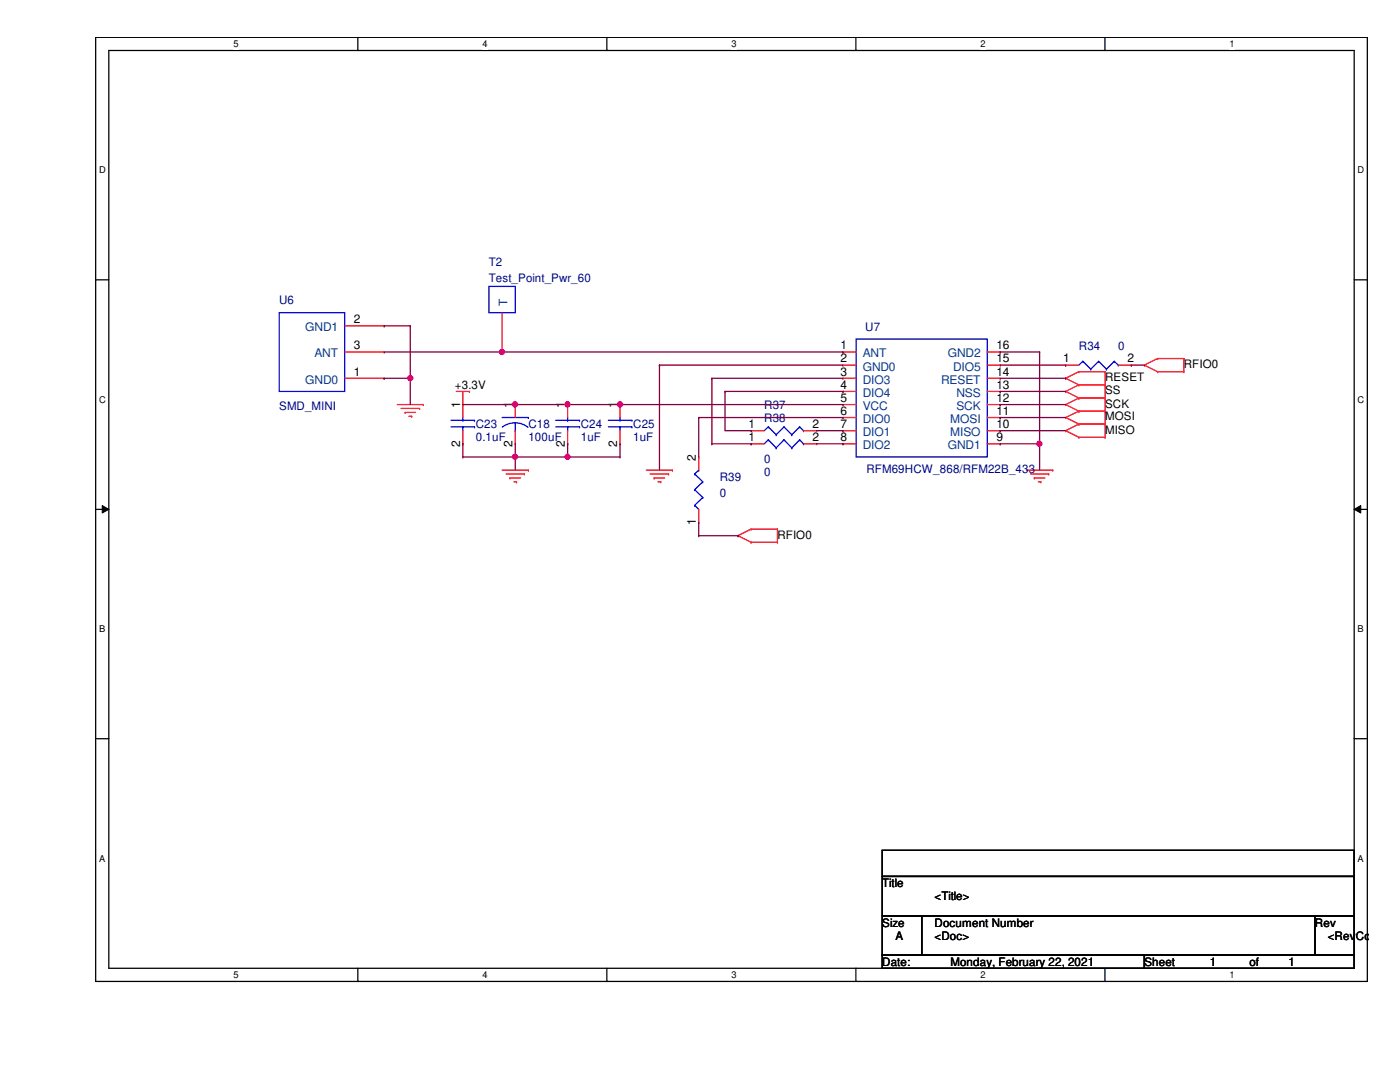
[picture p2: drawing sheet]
<svg xmlns="http://www.w3.org/2000/svg" width="279mm" height="216mm" viewBox="0 0 279 216" stroke-linecap="round" stroke-linejoin="round" font-family="sans-serif">
<path d="M19.1 7.5h253.8v188.3h-253.8zM21.7 10.1h248.6v183.1h-248.6z" fill="none" stroke="#000" stroke-width=".25"/>
<g fill="#fff">
<path d="M46.6 7.7h1v2.1h-1z"/>
<path d="M46.6 193.5h1v2.1h-1z"/>
</g>
<path d="M71.4 7.5v2.6M71.4 193.2v2.6" fill="none" stroke="#000" stroke-width=".25"/>
<g fill="#fff">
<path d="M96.3 7.7h1v2.1h-1z"/>
<path d="M96.3 193.5h1v2.1h-1z"/>
</g>
<path d="M121.1 7.5v2.6M121.1 193.2v2.6" fill="none" stroke="#000" stroke-width=".25"/>
<g fill="#fff">
<path d="M146 7.7h1v2.1h-1z"/>
<path d="M146 193.5h1v2.1h-1z"/>
</g>
<path d="M170.8 7.5v2.6M170.8 193.2v2.6" fill="none" stroke="#000" stroke-width=".25"/>
<g fill="#fff">
<path d="M195.7 7.7h1v2.1h-1z"/>
<path d="M195.7 193.5h1v2.1h-1z"/>
</g>
<path d="M220.5 7.5v2.6M220.5 193.2v2.6" fill="none" stroke="#000" stroke-width=".25"/>
<g fill="#fff">
<path d="M245.4 7.7h1v2.1h-1z"/>
<path d="M245.4 193.5h1v2.1h-1z"/>
<path d="M19.8 32.9h1.3v2.1h-1.3z"/>
<path d="M270.9 32.9h1.3v2.1h-1.3z"/>
<path d="M19.8 78.7h1.3v2.1h-1.3z"/>
<path d="M270.9 78.7h1.3v2.1h-1.3z"/>
</g>
<path d="M19.1 55.8h2.6M270.3 55.8h2.6" fill="none" stroke="#000" stroke-width=".25"/>
<g fill="#fff">
<path d="M19.8 124.5h1.2v2.1h-1.2z"/>
<path d="M270.9 124.5h1.3v2.1h-1.3z"/>
</g>
<path d="M19.1 101.6h2.6M270.3 101.6h2.6" fill="none" stroke="#000" stroke-width=".25"/>
<path d="M20.4 100.9l1.3 .7-1.3 .8zM270.3 101.6l1.3-.7v1.5z" fill="#000"/>
<path d="M20.4 100.9l1.3 .7-1.3 .8zM270.3 101.6l1.3-.7v1.5z" fill="none" stroke="#000" stroke-width=".2"/>
<g fill="#fff">
<path d="M19.8 170.3h1.2v2h-1.2z"/>
<path d="M270.9 170.3h1.3v2h-1.3z"/>
</g>
<path d="M19.1 147.4h2.6M270.3 147.4h2.6M176.1 169.7h94.2v5.2h-94.2zM176.1 174.9h94.2v7.9h-94.2zM176.1 182.8h7.8v7.8h-7.8zM176.1 190.6h52.3v2.6h-52.3zM183.9 182.8h78.5v7.8h-78.5zM228.4 190.6h41.9v2.6h-41.9zM262.4 182.8h7.9v7.8h-7.9z" fill="none" stroke="#000" stroke-width=".25"/>
<g fill="none" stroke="#f00" stroke-width=".25">
<path d="M68.8 70.2h7.9M68.8 75.5h7.9M68.8 65h7.9M76.7 75.5h.1M76.7 65h.1M76.7 70.2h.1M91.1 78.1h2.6M92.4 78.1v5.2M93.7 78.1h.1M100.2 70.2h.1M100.2 62.4v7.8M168.2 70.2h.1"/>
<path d="M168.2 72.9h.1M168.2 75.5h.1M168.2 78.1h.1M168.2 78.1h2.7M168.2 70.2h2.7M168.2 72.9h2.7M168.2 75.5h2.7M197 78.1h2.6M197 70.2h2.6M197 72.9h2.6M197 75.5h2.6M199.6 78.1h.1"/>
<path d="M199.6 75.5h.1M199.6 72.9h.1M199.6 70.2h.1M212.7 75.5h.1M212.7 78.1h.1M212.7 72.9h.1M212.7 75.5l2.6 1.3M212.7 78.1l2.6 1.3M212.7 72.9h2.6M215.3 74.2h.1M215.3 76.8h.1M215.3 79.4h.1"/>
<path d="M215.3 79.4l-2.6 1.3M215.3 74.2h5.3M215.3 74.2l-2.6 1.3M215.3 76.8h5.3M215.3 76.8l-2.6 1.3M215.3 79.4h5.3M220.6 74.2h.1M220.6 76.8h.1M220.6 79.4h.1M220.6 74.2v13M223.2 72.9h2.6M225.8 72.9h.1"/>
<path d="M228.4 72.9h.1M228.4 72.9l2.6 1.3M231 71.5h.1M231 74.2h.1M231 71.5l-2.6 1.4M231 71.5h5.3M231 74.2h5.3M236.3 71.5h.1M236.3 74.2h.1M236.3 71.5v2.7M79.3 80.7h5.2M80.1 81.5h3.6"/>
<path d="M80.9 82.3h.1M80.9 82.3h2M81.6 83.1h.6M82.2 83.1h.1M83.7 81.5h.1M84.5 80.7h.1M92.4 80.7h.1M92.4 88.6h.1M92.4 85.9v2.7M100.2 93.8h5.3M101 94.6h3.6M101.8 95.4h.1"/>
<path d="M101.8 95.4h2.1M102.6 96.1h.5M102.8 80.7h.1M102.8 88.6h.1M102.8 80.7v2.6M102.8 85.9v2.7M103.1 96.1h.1M104.6 94.6h.1M105.5 93.8h.1M113.3 80.7h.1M113.3 88.6h.1M113.3 80.7v2.6"/>
<path d="M113.3 85.9v2.7M123.7 80.7h.1M123.7 88.6h.1M123.7 80.7v2.6M123.7 85.9v2.7M129 93.8h5.2M129.8 94.6h3.6M130.6 95.4h.1M130.6 95.4h2M131.3 96.1h.6M131.9 96.1h.1M133.4 94.6h.1"/>
<path d="M134.2 93.8h.1M139.4 91.2h.1M139.4 91.2v2.6M149.9 85.9h.1M149.9 88.6h.1M149.9 85.9h2.6M149.9 88.6h2.6M160.4 85.9h2.6M160.4 88.6h2.6M163 85.9h.1M163 88.6h.1M168.2 80.7h.1"/>
<path d="M168.2 83.3h.1M168.2 85.9h.1M168.2 88.6h.1M168.2 80.7h2.7M168.2 83.3h2.7M168.2 85.9h2.7M168.2 88.6h2.7M197 80.7h2.6M197 83.3h2.6M197 85.9h2.6M197 88.6h2.6M199.6 85.9h.1"/>
<path d="M199.6 83.3h.1M199.6 80.7h.1M199.6 88.6h.1M204.9 93.8h5.2M205.7 94.6h3.6M206.4 95.4h.1M206.4 95.4h2.1M207.2 96.1h.5M207.7 96.1h.1M209.3 94.6h.1M210.1 93.8h.1M212.7 80.7h.1"/>
<path d="M212.7 83.3h.1M212.7 85.9h.1M212.7 80.7l2.6 1.3M212.7 83.3l2.6 1.3M212.7 85.9l2.6 1.3M215.3 82h.1M215.3 84.6h.1M215.3 87.2h.1M215.3 82h5.3M215.3 82l-2.6 1.3M215.3 84.6h5.3M215.3 84.6l-2.6 1.3"/>
<path d="M215.3 87.2h5.3M220.6 82h.1M220.6 84.6h.1M220.6 87.2h.1M139.4 104.3h.1M139.4 101.6v2.7M147.3 106.9h.1M147.3 106.9l2.6 1.3M149.9 105.6h.1M149.9 108.2h.1M149.9 105.6l-2.6 1.3M149.9 105.6h5.3"/>
<path d="M149.9 108.2h5.3M155.2 105.6h.1M155.2 108.2h.1M155.2 105.6v2.6"/>
</g>
<g fill="none" stroke="#00f" stroke-width=".25">
<path d="M97.6 57.1h5.2v5.3h-5.2zM55.7 62.4h13.1v15.7h-13.1zM170.9 67.6h26.1v23.6h-26.1zM216.1 72.1h.1M216.1 72.1l-.8 .8M216.1 72.1l1.6 1.6M217.7 73.7h.1M219.2 72.1h.1M219.2 72.1l-1.5 1.6M219.2 72.1l1.6 1.6M220.8 73.7h.1M222.4 72.1h.1"/>
<path d="M222.4 72.1l-1.6 1.6M222.4 72.1l.8 .8M223.2 72.9h.1M90 85.2h4.7M90 83.9h4.7M92.4 83.9h.1M92.4 85.2h.1M92.4 83.3v.6M92.4 85.2v.7M94.7 85.2h.1M94.7 83.9h.1M100.2 83.3h5.3"/>
<path d="M102.8 85.9h.1M102.8 84.4l1.4 .2 1.2 .7M102.8 84.4l-1.1 .1-1.5 .7M102.8 84.4v1.5M105.5 83.3h.1M110.9 85.2h4.8M110.9 83.9h4.8M113.3 83.9h.1M113.3 85.2h.1M113.3 83.3v.6M113.3 85.2v.7M115.7 85.2h.1"/>
<path d="M115.7 83.9h.1M121.4 85.2h4.7M121.4 83.9h4.7M123.7 83.9h.1M123.7 85.2h.1M123.7 83.3v.6M123.7 85.2v.7M126.1 85.2h.1M126.1 83.9h.1M138.6 97.7h.1M138.6 94.6h.1M138.6 97.7l1.7 1.6"/>
<path d="M138.6 94.6l1.7 1.5M139.4 93.8h.1M139.4 93.8l-.8 .8M140.3 99.3h.1M140.3 96.1h.1M140.3 99.3l-1.7 1.5M140.3 96.1l-1.7 1.6M153.3 85.2h.1M153.3 87.8h.1M153.3 85.2l-.8 .7M153.3 85.2l1.6 1.5M153.3 87.8l-.8 .8"/>
<path d="M153.3 87.8l1.6 1.6M154.9 86.7h.1M154.9 89.4h.1M156.5 85.2h.1M156.5 87.8h.1M156.5 85.2l-1.6 1.5M156.5 85.2l1.5 1.5M156.5 87.8l-1.6 1.6M156.5 87.8l1.5 1.6M158 86.7h.1M158 89.4h.1M159.6 85.2h.1"/>
<path d="M159.6 87.8h.1M159.6 85.2l-1.6 1.5M159.6 85.2l.8 .7M159.6 87.8l-1.6 1.6M159.6 87.8l.8 .8M160.4 85.9h.1M160.4 88.6h.1M138.6 100.8h.1M138.6 100.8l.8 .8"/>
</g>
<path d="M76.7 65h.1M76.7 65h5.2M76.7 70.2h91.5M81.9 65h.1M81.9 65v10.5M100.2 70.2h.1M168.2 70.2h.1" fill="none" stroke="#800040" stroke-width=".25"/>
<circle cx="100.2" cy="70.2" r=".5" fill="#f0f"/>
<circle cx="100.2" cy="70.2" r=".5" fill="none" stroke="#f0f" stroke-width=".25"/>
<path d="M199.6 70.2h.1M199.6 70.2h7.9M207.5 70.2h.1M207.5 70.2v18.4" fill="none" stroke="#800040" stroke-width=".25"/>
<circle cx="207.4" cy="88.5" r=".5" fill="#f0f"/>
<circle cx="207.4" cy="88.5" r=".5" fill="none" stroke="#f0f" stroke-width=".25"/>
<path d="M76.7 75.5h.1M76.7 75.5h5.2M81.9 75.5h.1M81.9 75.5v5.2M131.6 72.9h.1M131.6 72.9h36.6M131.6 72.9v20.9M199.6 72.9h13.1M212.7 72.9h.1M225.8 72.9h.1M225.8 72.9h2.6" fill="none" stroke="#800040" stroke-width=".25"/>
<circle cx="81.9" cy="75.5" r=".5" fill="#f0f"/>
<circle cx="81.9" cy="75.5" r=".5" fill="none" stroke="#f0f" stroke-width=".25"/>
<g fill="none" stroke="#800040" stroke-width=".25">
<path d="M142.1 75.5h.1M142.1 75.5h26.1M142.1 75.5v13.1M144.7 78.1h.1M144.7 78.1h23.5M144.7 78.1v7.8M168.2 78.1h.1M199.6 78.1h.1M199.6 75.5h13.1M199.6 78.1h13.1M212.7 75.5h.1M92.4 80.7h10.4"/>
<path d="M102.8 80.7h.1M142.1 88.6h.1"/>
</g>
<circle cx="102.8" cy="80.7" r=".51" fill="#f0f"/>
<circle cx="102.8" cy="80.7" r=".51" fill="none" stroke="#f0f" stroke-width=".25"/>
<path d="M113.3 80.7h10.4M123.7 80.7h.1" fill="none" stroke="#800040" stroke-width=".25"/>
<circle cx="113.2" cy="80.7" r=".5" fill="#f0f"/>
<circle cx="113.2" cy="80.7" r=".5" fill="none" stroke="#f0f" stroke-width=".25"/>
<path d="M123.7 80.7h44.5M168.2 80.7h.1" fill="none" stroke="#800040" stroke-width=".25"/>
<circle cx="123.7" cy="80.7" r=".51" fill="#f0f"/>
<circle cx="123.7" cy="80.7" r=".51" fill="none" stroke="#f0f" stroke-width=".25"/>
<g fill="none" stroke="#800040" stroke-width=".25">
<path d="M92.4 88.6h.1M92.4 91.2h.1M92.4 88.6v2.6M92.4 91.2h20.9M113.3 88.6h.1M113.3 91.2h.1M113.3 88.6v2.6M123.7 88.6h.1M123.7 88.6v2.6M139.4 83.3h.1M139.4 83.3h28.8M139.4 83.3v7.9"/>
<path d="M142.1 88.6h7.8M144.7 85.9h5.2M149.9 85.9h.1M149.9 88.6h.1M163 85.9h5.2M163 88.6h5.2M168.2 83.3h.1M168.2 85.9h.1M168.2 88.6h.1M199.6 80.7h.1M199.6 83.3h.1M199.6 85.9h.1"/>
<path d="M199.6 88.6h.1M199.6 80.7h13.1M199.6 83.3h13.1M199.6 85.9h13.1M199.6 88.6h7.9M207.5 88.6h.1M207.5 88.6v5.2"/>
</g>
<circle cx="102.8" cy="91.1" r=".51" fill="#f0f"/>
<circle cx="102.8" cy="91.1" r=".51" fill="none" stroke="#f0f" stroke-width=".25"/>
<path d="M102.8 91.2h.1M102.8 91.2v2.6M113.3 91.2h10.4M123.7 91.2h.1" fill="none" stroke="#800040" stroke-width=".25"/>
<circle cx="113.2" cy="91.1" r=".5" fill="#f0f"/>
<circle cx="113.2" cy="91.1" r=".5" fill="none" stroke="#f0f" stroke-width=".25"/>
<path d="M102.8 91.2h.1M102.8 80.7h10.5M102.8 88.6v2.6M113.3 80.7h.1M139.4 106.9h.1M139.4 104.3v2.6M139.4 106.9h7.9M147.3 106.9h.1" fill="none" stroke="#800040" stroke-width=".25"/>
<circle cx="100.2" cy="70.2" r=".5" fill="#f0f"/>
<circle cx="100.2" cy="70.2" r=".5" fill="none" stroke="#f0f" stroke-width=".25"/>
<circle cx="207.4" cy="88.5" r=".5" fill="#f0f"/>
<circle cx="207.4" cy="88.5" r=".5" fill="none" stroke="#f0f" stroke-width=".25"/>
<circle cx="81.9" cy="75.5" r=".5" fill="#f0f"/>
<circle cx="81.9" cy="75.5" r=".5" fill="none" stroke="#f0f" stroke-width=".25"/>
<circle cx="102.8" cy="80.7" r=".51" fill="#f0f"/>
<circle cx="102.8" cy="80.7" r=".51" fill="none" stroke="#f0f" stroke-width=".25"/>
<circle cx="113.2" cy="80.7" r=".5" fill="#f0f"/>
<circle cx="113.2" cy="80.7" r=".5" fill="none" stroke="#f0f" stroke-width=".25"/>
<circle cx="123.7" cy="80.7" r=".51" fill="#f0f"/>
<circle cx="123.7" cy="80.7" r=".51" fill="none" stroke="#f0f" stroke-width=".25"/>
<circle cx="102.8" cy="91.1" r=".51" fill="#f0f"/>
<circle cx="102.8" cy="91.1" r=".51" fill="none" stroke="#f0f" stroke-width=".25"/>
<circle cx="113.2" cy="91.1" r=".5" fill="#f0f"/>
<circle cx="113.2" cy="91.1" r=".5" fill="none" stroke="#f0f" stroke-width=".25"/>
<g font-size="2.4">
<text x="70.6" y="64.5">2</text>
<text x="70.6" y="69.7">3</text>
<text x="167.7" y="69.7">1</text>
<text x="198.8" y="69.7">16</text>
<text x="70.6" y="74.9">1</text>
<text x="167.7" y="72.3">2</text>
<text x="167.7" y="74.9">3</text>
<text x="167.7" y="77.6">4</text>
<text x="198.8" y="77.6">13</text>
<text x="198.8" y="74.9">14</text>
<text x="198.8" y="72.3">15</text>
<text x="212.2" y="72.3">1</text>
<text x="225" y="72.3">2</text>
<text x="91.8" y="81.5" transform="rotate(-90 91.8 81.5)">1</text>
<text x="102.3" y="81.5" transform="rotate(-90 102.3 81.5)">1</text>
<text x="112.7" y="81.5" transform="rotate(-90 112.7 81.5)">1</text>
<text x="123.2" y="81.5" transform="rotate(-90 123.2 81.5)">1</text>
<text x="167.7" y="80.2">5</text>
<text x="167.7" y="82.8">6</text>
<text x="198.8" y="82.8">11</text>
<text x="198.8" y="80.2">12</text>
<text x="91.8" y="89.1" transform="rotate(-90 91.8 89.1)">2</text>
<text x="102.3" y="89.1" transform="rotate(-90 102.3 89.1)">2</text>
<text x="112.7" y="89.1" transform="rotate(-90 112.7 89.1)">2</text>
<text x="123.2" y="89.1" transform="rotate(-90 123.2 89.1)">2</text>
<text x="149.4" y="85.4">1</text>
<text x="149.4" y="88">1</text>
<text x="162.2" y="85.4">2</text>
<text x="162.2" y="88">2</text>
<text x="167.7" y="85.4">7</text>
<text x="167.7" y="88">8</text>
<text x="198.8" y="85.4">10</text>
<text x="198.8" y="88">9</text>
<text x="138.9" y="92" transform="rotate(-90 138.9 92)">2</text>
<text x="138.9" y="104.8" transform="rotate(-90 138.9 104.8)">1</text>
</g>
<g font-size="2.4" fill="#004080">
<text x="101.3" y="61.1" transform="rotate(-90 101.3 61.1)">T</text>
<text x="60.9" y="66.1">GND1</text>
<text x="62.7" y="71.3">ANT</text>
<text x="172.2" y="71.3">ANT</text>
<text x="189.1" y="71.3">GND2</text>
<text x="60.9" y="76.6">GND0</text>
<text x="172.2" y="74">GND0</text>
<text x="172.2" y="76.6">DIO3</text>
<text x="187.8" y="76.6">RESET</text>
<text x="190.2" y="74">DIO5</text>
<text x="172.2" y="79.2">DIO4</text>
<text x="172.2" y="81.8">VCC</text>
<text x="190.9" y="81.8">SCK</text>
<text x="190.9" y="79.2">NSS</text>
<text x="172.2" y="84.4">DIO0</text>
<text x="172.2" y="87">DIO1</text>
<text x="172.2" y="89.7">DIO2</text>
<text x="189.1" y="89.7">GND1</text>
<text x="189.7" y="87">MISO</text>
<text x="189.7" y="84.4">MOSI</text>
</g>
<g font-size="2.3" fill="#000080">
<text x="97.6" y="53">T2</text>
<text x="97.6" y="56.2">Test_Point_Pwr_60</text>
<text x="55.7" y="60.6">U6</text>
<text x="172.7" y="66.1">U7</text>
<text x="215.3" y="69.8">R34</text>
<text x="223.2" y="69.8">0</text>
<text x="55.7" y="81.8">SMD_MINI</text>
<text x="152.5" y="81.6">R37</text>
<text x="95" y="85.5">C23</text>
<text x="95" y="88.1">0.1uF</text>
<text x="105.5" y="85.5">C18</text>
<text x="105.5" y="88.1">100uF</text>
<text x="115.9" y="85.5">C24</text>
<text x="115.9" y="88.1">1uF</text>
<text x="126.4" y="85.5">C25</text>
<text x="126.4" y="88.1">1uF</text>
<text x="152.5" y="84.2">R38</text>
<text x="143.6" y="96">R39</text>
<text x="152.5" y="92.3">0</text>
<text x="152.5" y="94.9">0</text>
<text x="172.9" y="94.4">RFM69HCW_868/RFM22B_433</text>
<text x="143.6" y="99.1">0</text>
</g>
<g font-size="2.3">
<text x="90.8" y="77.6">+3.3V</text>
<text x="220.6" y="76.1">RESET</text>
<text x="236.3" y="73.4">RFIO0</text>
<text x="220.6" y="78.7">SS</text>
<text x="220.6" y="81.3">SCK</text>
<text x="220.6" y="83.9">MOSI</text>
<text x="220.6" y="86.5">MISO</text>
<text x="155.2" y="107.5">RFIO0</text>
<text x="176.1" y="177">Title</text>
<text x="186.5" y="179.7">&lt;Title&gt;</text>
<text x="176.1" y="184.9">Size</text>
<text x="186.5" y="184.9">Document Number</text>
<text x="262.4" y="184.9">Rev</text>
<text x="178.7" y="187.5">A</text>
<text x="186.5" y="187.5">&lt;Doc&gt;</text>
<text x="265" y="187.5">&lt;RevCo</text>
<text x="176.1" y="192.7">Date:</text>
<text x="189.7" y="192.7">Monday, February 22, 2021</text>
<text x="228.4" y="192.7">Sheet</text>
<text x="241.5" y="192.7">1</text>
<text x="249.3" y="192.7">of</text>
<text x="257.2" y="192.7">1</text>
</g>
<g font-size="1.9">
<text x="46.6" y="9.4">5</text>
<text x="96.3" y="9.4">4</text>
<text x="146" y="9.4">3</text>
<text x="195.7" y="9.4">2</text>
<text x="245.4" y="9.4">1</text>
<text x="19.8" y="34.6">D</text>
<text x="270.9" y="34.6">D</text>
<text x="19.8" y="80.3">C</text>
<text x="270.9" y="80.3">C</text>
<text x="19.8" y="126.2">B</text>
<text x="270.9" y="126.2">B</text>
<text x="19.8" y="171.9">A</text>
<text x="270.9" y="171.9">A</text>
<text x="46.6" y="195.2">5</text>
<text x="96.3" y="195.2">4</text>
<text x="146" y="195.2">3</text>
<text x="195.7" y="195.2">2</text>
<text x="245.4" y="195.2">1</text>
</g>
</svg>
